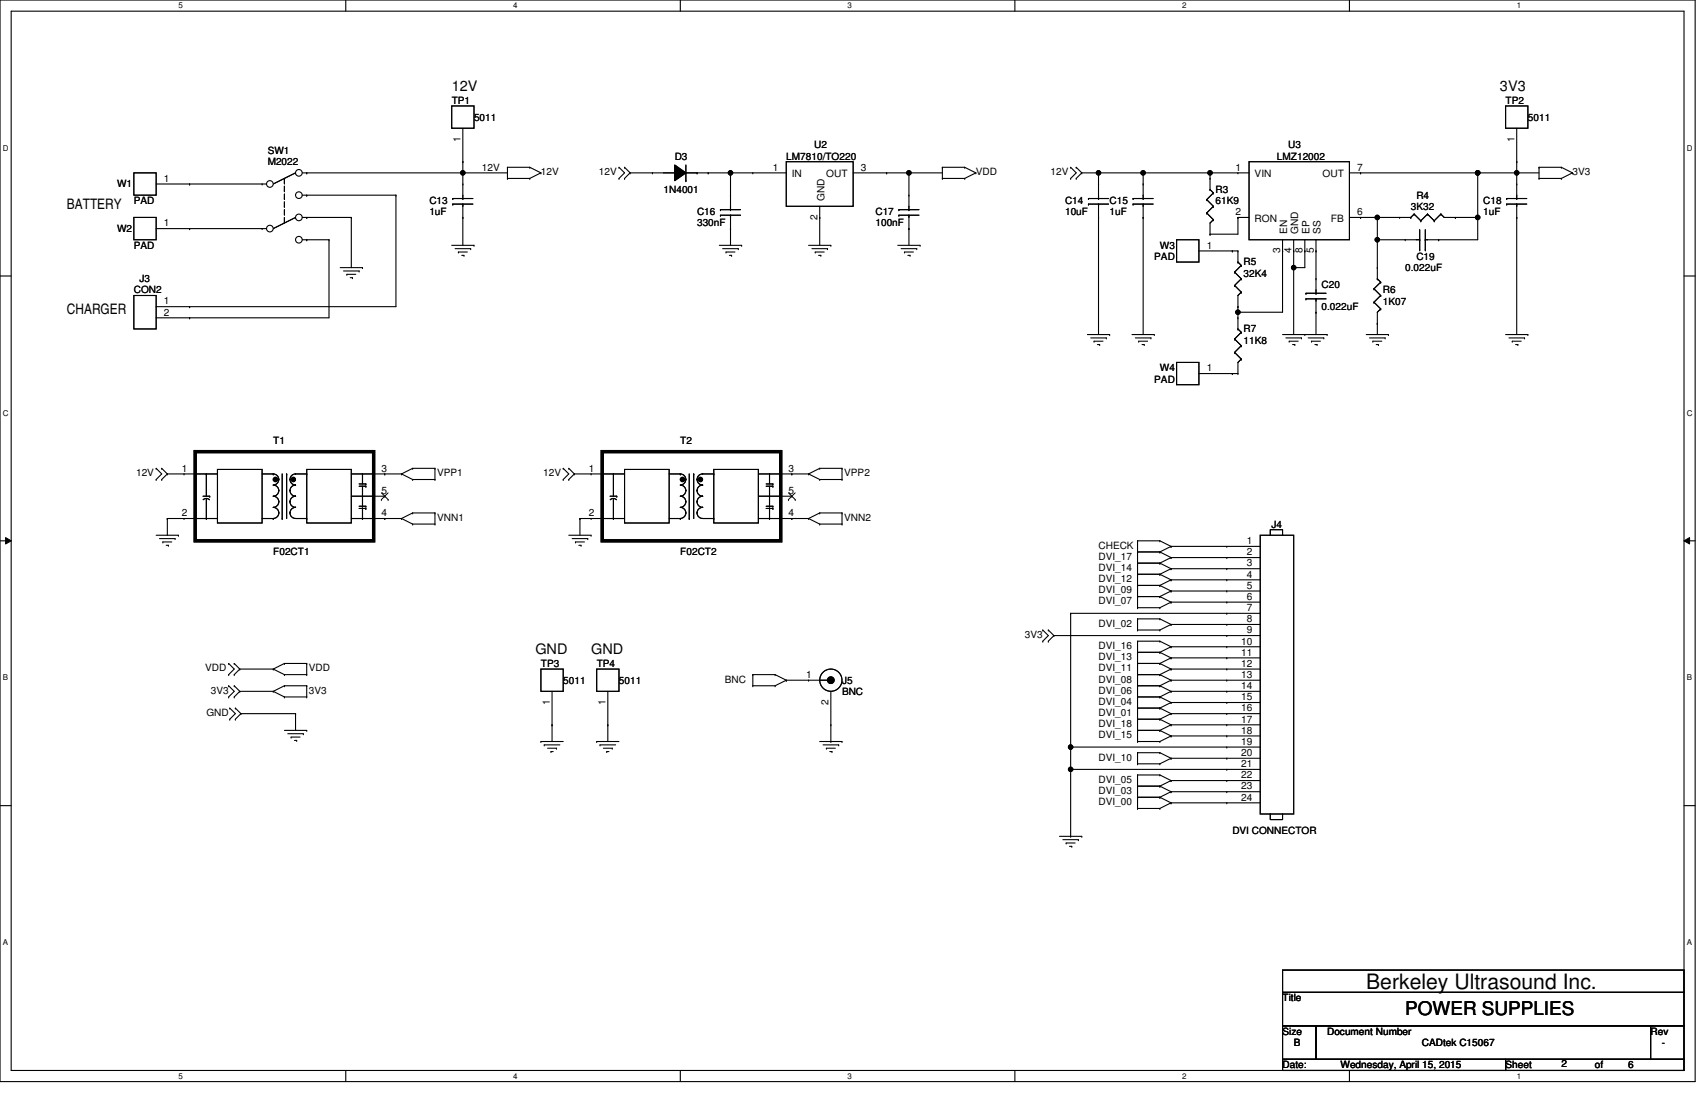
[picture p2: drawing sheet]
<svg xmlns="http://www.w3.org/2000/svg" width="432mm" height="279mm" viewBox="0 0 432 279" stroke-linecap="round" stroke-linejoin="round" font-family="sans-serif">
<path d="M0 0h428.6v273.5h-428.6zM2.8 2.8h422.9v267.9h-422.9z" fill="none" stroke="#000" stroke-width=".28"/>
<g fill="#fff">
<path d="M45.1 .3h1.1v2.3h-1.1z"/>
<path d="M45.1 271h1.1v2.2h-1.1z"/>
</g>
<path d="M87.4 0v2.8M87.4 270.7v2.8" fill="none" stroke="#000" stroke-width=".28"/>
<g fill="#fff">
<path d="M129.7 .3h1.1v2.3h-1.1z"/>
<path d="M129.7 271h1.1v2.2h-1.1z"/>
</g>
<path d="M172 0v2.8M172 270.7v2.8" fill="none" stroke="#000" stroke-width=".28"/>
<g fill="#fff">
<path d="M214.3 .3h1.1v2.3h-1.1z"/>
<path d="M214.3 271h1.1v2.2h-1.1z"/>
</g>
<path d="M256.6 0v2.8M256.6 270.7v2.8" fill="none" stroke="#000" stroke-width=".28"/>
<g fill="#fff">
<path d="M298.9 .3h1.1v2.3h-1.1z"/>
<path d="M298.9 271h1.1v2.2h-1.1z"/>
</g>
<path d="M341.2 0v2.8M341.2 270.7v2.8" fill="none" stroke="#000" stroke-width=".28"/>
<g fill="#fff">
<path d="M383.4 .3h1.2v2.3h-1.2z"/>
<path d="M383.4 271h1.2v2.2h-1.2z"/>
<path d="M.7 36.3h1.5v2.3h-1.5z"/>
<path d="M426.4 36.3h1.5v2.3h-1.5z"/>
<path d="M.7 103.3h1.5v2.2h-1.5z"/>
<path d="M426.4 103.3h1.5v2.2h-1.5z"/>
</g>
<path d="M0 69.8h2.8M425.7 69.8h2.9" fill="none" stroke="#000" stroke-width=".28"/>
<g fill="#fff">
<path d="M.7 170.2h1.4v2.3h-1.4z"/>
<path d="M426.4 170.2h1.4v2.3h-1.4z"/>
</g>
<path d="M0 136.7h2.8M425.7 136.7h2.9" fill="none" stroke="#000" stroke-width=".28"/>
<path d="M1.4 135.9l1.4 .8-1.4 .9zM425.7 136.7l1.4-.8v1.7z" fill="#000"/>
<path d="M1.4 135.9l1.4 .8-1.4 .9zM425.7 136.7l1.4-.8v1.7z" fill="none" stroke="#000" stroke-width=".25"/>
<g fill="#fff">
<path d="M.7 237.2h1.4v2.2h-1.4z"/>
<path d="M426.4 237.2h1.4v2.2h-1.4z"/>
</g>
<g fill="none" stroke="#000" stroke-width=".28">
<path d="M114.2 26.8h5.6v5.6h-5.6zM117 32.4v14.1M380.6 26.8h5.7v5.6h-5.7zM383.4 32.4v14.1M33.8 43.7h5.7v5.7h-5.7zM39.5 46.5h26.8M47.9 46.5h.1M47.9 57.8h.1M47.9 57.8h18.4M71.9 46.2h.1M71.9 48.2h.1M71.9 50.2h.1"/>
<path d="M71.9 52.2h.1M71.9 54.1h.1M71.9 56.1h.1M71.9 45.1v1.1M71.9 47.1v1.1M71.9 49.1v1.1M71.9 51v1.2M71.9 53v1.1M71.9 55v1.1M74.7 43.7h.1M74.7 55h.1M74.7 43.7l-5.6 2.8"/>
<path d="M74.7 55l-5.6 2.8M77.5 43.7h.1M77.5 49.4h.1M77.5 55h.1M77.5 43.7h50.8M77.5 49.4h22.6M77.5 55h11.3M88.8 55h.1M88.8 55v12.7M100.1 49.4h.1M100.1 49.4v28.1h-52.2M117 55h.1"/>
<path d="M117 43.7h.1M117 40.9h.1M117 55v7M128.3 45.1h.1M128.3 42.3h.1M128.3 45.1h5.6M128.3 42.3v2.8M128.3 42.3h5.6M133.9 45.1h.1M133.9 42.3h.1M133.9 42.3l2.8 1.4M136.7 43.7h.1"/>
<path d="M136.7 43.7l-2.8 1.4M156.5 42.3h.1M156.5 45.1h.1M156.5 42.3l1.4 1.4-1.4 1.4M157.9 45.1h.1M157.9 42.3h.1M157.9 42.3l1.4 1.4M159.3 43.7h.1M159.3 43.7h11.3M159.3 43.7l-1.4 1.4M164.9 43.7h.1M170.6 41.7l2.8 2-2.8 2z"/>
<path d="M170.6 43.7h.1M173.4 45.7h.1M173.4 43.7h16.9M173.4 41.7v4M176.2 43.7h.1M179 43.7h.1M184.7 57.8h.1M184.7 43.7h.1M184.7 43.7v5.7M184.7 57.8v4.2M207.2 55h.1M207.2 55v7"/>
<path d="M224.1 43.7h.1M224.1 43.7h14.1M229.8 57.8h.1M229.8 43.7h.1M229.8 43.7v5.7M229.8 57.8v4.2M238.2 45.1h.1M238.2 42.3h.1M238.2 45.1h5.7M238.2 42.3h5.7M238.2 42.3v2.8M243.9 45.1h.1"/>
<path d="M243.9 42.3h.1M243.9 42.3l2.8 1.4M246.7 43.7h.1M246.7 43.7l-2.8 1.4M270.7 42.3h.1M270.7 45.1h.1M270.7 42.3l1.4 1.4-1.4 1.4M272.1 45.1h.1M272.1 42.3h.1M272.1 42.3l1.4 1.4M273.5 43.7h.1M273.5 43.7h42.3"/>
<path d="M273.5 43.7l-1.4 1.4M277.7 43.7h.1M277.7 55h.1M277.7 43.7v2.8M277.7 55v29.6M286.5 50.2h.1M286.5 51.6h.1M286.5 50.2h5M286.5 51.6h5M289 55h.1M289 43.7h.1M289 51.6h.1"/>
<path d="M289 50.2h.1M289 46.5h.1M289 43.7v6.5M289 51.6v33M305.9 43.7h.1M305.9 59.2h.1M305.9 43.7v1.4M313 55h.1M313 43.7h.1M313 55h2.8M313 55v4.2h-7.1M315.8 40.9h25.4v19.7h-25.4z"/>
<path d="M341.2 43.7h47.9M341.2 55h12.6M344 43.7h.1M344 55h.1M348.2 55h.1M348.2 55v12.7M358.9 58.1v5.1M360.3 58.1v5.1M367.9 55h.1M367.9 55h5.7M373.6 55h.1M373.6 43.7h.1"/>
<path d="M373.6 43.7v16.9h-13.3M383.4 55h.1M383.4 43.7h.1M383.4 40.9h.1M383.4 55v29.6M389.1 45.1h.1M389.1 42.3h.1M389.1 45.1h5.6M389.1 42.3h5.6M389.1 42.3v2.8M394.7 45.1h.1M394.7 42.3h.1"/>
<path d="M394.7 42.3l2.8 1.4M397.5 43.7h.1M397.5 43.7l-2.8 1.4M47.9 77.5h.1M77.5 60.6h.1M77.5 60.6h5.7M83.2 60.6h.1M83.2 60.6v19.8h-35.3M86 67.7h5.6M86.8 68.5h4M87.7 69.4h.1M87.7 69.4h2.2"/>
<path d="M88.5 70.2h.6M89.1 70.2h.1M90.8 68.5h.1M91.6 67.7h.1M114.2 62h5.6M115 62.9h4M115.9 63.7h.1M115.9 63.7h2.2M116.7 64.6h.6M117.3 64.6h.1M119 62.9h.1M119.8 62h.1"/>
<path d="M181.9 62h5.6M182.7 62.9h3.9M183.5 63.7h.1M183.5 63.7h2.3M184.4 64.6h.6M185 64.6h.1M186.6 62.9h.1M187.5 62h.1M204.4 62h5.6M205.3 62.9h3.9M206.1 63.7h.1M206.1 63.7h2.3"/>
<path d="M206.9 64.6h.6M207.5 64.6h.1M209.2 62.9h.1M210 62h.1M227 62h5.6M227.8 62.9h4M228.7 63.7h.1M228.7 63.7h2.2M229.5 64.6h.6M230.1 64.6h.1M231.8 62.9h.1M232.6 62h.1"/>
<path d="M297.5 60.6h5.6v5.7h-5.6zM303.1 63.4h9.9M311.6 63.4h.1M312.1 72.2h.1M312.1 68.8h.1M312.1 72.2l1.7 1.7M312.1 68.8l1.7 1.7M313 79h.1M313 77.5h.1M313 66.3h.1M313 63.4h.1M313 63.4v2.9"/>
<path d="M313 66.3l.8 .8M313.8 73.9h.1M313.8 70.5h.1M313.8 67.1h.1M313.8 73.9l-.8 .8v5.7M313.8 70.5l-1.7 1.7M313.8 67.1l-1.7 1.7M324.2 63.4h.1M324.2 60.6v18.4h-11.2M327.1 67.7h.1M327.1 63.4h.1M327.1 60.6v24"/>
<path d="M329.9 63.4h.1M329.9 60.6v7.1h-2.8M330.2 74.2h.1M330.2 75.6h.1M330.2 74.2h5M330.2 75.6h5M332.7 79h.1M332.7 63.4h.1M332.7 75.6h.1M332.7 74.2h.1M332.7 70.5h.1M332.7 60.6v13.6"/>
<path d="M332.7 75.6v9M348.2 60.6h.1M348.2 60.6h10.7M355.3 60.6h.1M358.9 63.2h.1M358.9 60.6h.1M360.3 60.6h.1M360.3 63.2h.1M363.7 60.6h.1M47.9 80.4h.1M274.9 84.6h5.6M275.7 85.4h4"/>
<path d="M276.6 86.3h.1M276.6 86.3h2.2M277.4 87.1h.6M278 87.1h.1M279.7 85.4h.1M280.5 84.6h.1M286.2 84.6h5.6M287 85.4h4M287.9 86.3h.1M287.9 86.3h2.2M288.7 87.1h.6M289.3 87.1h.1"/>
<path d="M291 85.4h.1M291.8 84.6h.1M297.5 91.6h5.6v5.7h-5.6zM303.1 94.5h9.9M311.6 94.5h.1M324.2 84.6h11.3M325.1 85.4h3.9M325.9 86.3h.1M325.9 86.3h2.3M326.8 87.1h.5M327.3 87.1h.1M329 85.4h.1"/>
<path d="M329.9 84.6h.1M330.7 85.4h4M331.6 86.3h.1M331.6 86.3h2.2M332.4 87.1h.6M333 87.1h.1M334.7 85.4h.1M335.5 84.6h.1M345.4 84.6h5.6M346.2 85.4h4M347.1 86.3h.1M347.1 86.3h2.2"/>
<path d="M347.9 87.1h.6M348.2 81.8h.1M348.2 81.8v2.8M348.5 87.1h.1M350.2 85.4h.1M351 84.6h.1M380.6 84.6h5.7M381.5 85.4h3.9M382.3 86.3h.1M382.3 86.3h2.3M383.2 87.1h.5M383.7 87.1h.1"/>
<path d="M385.4 85.4h.1M386.3 84.6h.1M39.5 118.4h.1M39.5 118.4l1.4 1.4-1.4 1.4M40.9 118.4h.1M40.9 118.4l1.4 1.4M42.3 119.8h.1M42.3 119.8h12.7M42.3 119.8l-1.4 1.4M46.5 119.8h.1M49.4 119.8h.1M52.2 119.8h.1"/>
<path d="M52.2 119.8v5.7M55 118.7h11.3v13.5h-11.3zM66.3 119.8h2.8M69.1 119.8a1.4 1.4 0 0 1 1.4 1.4 1.41 1.41 0 0 1-1.4 1.4M69.1 119.8h.1M71.3 119.8v11.3M72.5 119.8h.1M72.5 119.8v11.3M77.5 118.7h11.3v13.5h-11.3zM77.5 119.8h-2.8a1.4 1.4 0 0 0-1.4 1.4 1.4 1.4 0 0 0 1.4 1.4M77.5 119.8h.1M88.8 119.8h12.7"/>
<path d="M91.6 119.8h.1M91.6 119.8v2.6M94.5 119.8h.1M97.3 119.8h.1M101.5 119.8h.1M101.5 119.8l2.8 1.4M104.3 118.4h.1M104.3 118.4h5.7M104.3 118.4l-2.8 1.4M110 118.4h.1M110 118.4v2.8M142.4 118.4h.1"/>
<path d="M142.4 118.4l1.4 1.4-1.4 1.4M143.8 118.4h.1M143.8 118.4l1.4 1.4M145.2 119.8h.1M145.2 119.8h12.7M145.2 119.8l-1.4 1.4M149.4 119.8h.1M152.3 119.8h.1M155.1 119.8h.1M155.1 119.8v5.7M157.9 118.7h11.3v13.5h-11.3zM169.2 119.8h2.8"/>
<path d="M172 119.8a1.4 1.4 0 0 1 1.4 1.4 1.42 1.42 0 0 1-1.4 1.4M172 119.8h.1M174.2 119.8v11.3M175.4 119.8h.1M175.4 119.8v11.3M180.4 118.7h11.3v13.5h-11.3zM180.4 119.8h-2.8a1.4 1.4 0 0 0-1.4 1.4 1.4 1.4 0 0 0 1.4 1.4M180.4 119.8h.1M191.7 119.8h12.7M194.5 119.8h.1M194.5 119.8v2.6M197.4 119.8h.1"/>
<path d="M200.2 119.8h.1M204.4 119.8h.1M204.4 119.8l2.8 1.4M207.2 118.4h.1M207.2 118.4h5.7M207.2 118.4l-2.8 1.4M212.9 118.4h.1M212.9 118.4v2.8M39.5 121.2h.1M39.5 135.3h5.6M40.3 136.2h4M40.9 121.2h.1"/>
<path d="M41.2 137h.1M41.2 137h2.2M42 137.9h.6M42.3 131.1h.1M42.3 131.1h12.7M42.3 131.1v4.2M42.6 137.9h.1M44.3 136.2h.1M45.1 135.3h.1M46.5 131.1h.1M49.4 131.1h.1M51.3 125.5h1.7"/>
<path d="M51.4 126.4l.8-.4 .8 .4M52.2 131.1h.1M52.2 126v5.1M53 125.5h.1M66.3 131.1h2.8M69.1 122.7a1.4 1.4 0 0 1 1.4 1.4 1.41 1.41 0 0 1-1.4 1.4 1.42 1.42 0 0 1 1.4 1.4 1.41 1.41 0 0 1-1.4 1.4 1.42 1.42 0 0 1 1.4 1.4 1.41 1.41 0 0 1-1.4 1.4M69.1 131.1h.1M71.3 131.1h.1M74.7 122.7a1.4 1.4 0 0 0-1.4 1.4 1.4 1.4 0 0 0 1.4 1.4 1.4 1.4 0 0 0-1.4 1.4 1.4 1.4 0 0 0 1.4 1.4 1.4 1.4 0 0 0-1.4 1.4 1.4 1.4 0 0 0 1.4 1.4h2.8M77.5 131.1h.1M88.8 131.1h12.7M88.8 125.5h8.5"/>
<path d="M90.8 128h1.7M90.8 128.6h1.7M90.8 122.9h1.7M90.8 122.4h1.7M91.6 128h.1M91.6 131.1h.1M91.6 122.9v5.1M91.6 128.6v2.5M92.5 128h.1M92.5 128.6h.1M92.5 122.9h.1M92.5 122.4h.1"/>
<path d="M94.5 125.5h.1M94.5 131.1h.1M97.3 131.1h.1M97.3 125.5h.1M101.5 131.1h.1M101.5 131.1l2.8 1.4M104.3 121.2h.1M104.3 132.5h.1M104.3 129.7h.1M104.3 121.2h5.7M104.3 132.5h5.7M104.3 129.7h5.7"/>
<path d="M104.3 129.7l-2.8 1.4M110 121.2h.1M110 132.5h.1M110 129.7h.1M110 129.7v2.8M142.4 121.2h.1M143.8 121.2h.1M143.8 135.3h5.6M144.6 136.2h4M145.5 137h.1M145.5 137h2.2M146.3 137.9h.6"/>
<path d="M146.6 131.1h.1M146.6 131.1h11.3M146.6 131.1v4.2M146.9 137.9h.1M148.6 136.2h.1M149.4 135.3h.1M149.4 131.1h.1M152.3 131.1h.1M154.2 125.5h1.7M154.3 126.4l.8-.4 .8 .4M155.1 131.1h.1M155.1 126v5.1"/>
<path d="M155.9 125.5h.1M169.2 131.1h2.8M172 122.7a1.4 1.4 0 0 1 1.4 1.4 1.42 1.42 0 0 1-1.4 1.4 1.42 1.42 0 0 1 1.4 1.4 1.42 1.42 0 0 1-1.4 1.4 1.41 1.41 0 0 1 1.4 1.4 1.42 1.42 0 0 1-1.4 1.4M172 131.1h.1M174.2 131.1h.1M177.6 122.7a1.4 1.4 0 0 0-1.4 1.4 1.4 1.4 0 0 0 1.4 1.4 1.4 1.4 0 0 0-1.4 1.4 1.4 1.4 0 0 0 1.4 1.4 1.4 1.4 0 0 0-1.4 1.4 1.4 1.4 0 0 0 1.4 1.4h2.8M180.4 131.1h.1M191.7 131.1h12.7M191.7 125.5h8.5M193.7 128h1.7M193.7 128.6h1.7M193.7 122.9h1.7"/>
<path d="M193.7 122.4h1.7M194.5 128h.1M194.5 131.1h.1M194.5 122.9v5.1M194.5 128.6v2.5M195.4 128h.1M195.4 128.6h.1M195.4 122.9h.1M195.4 122.4h.1M197.4 125.5h.1M197.4 131.1h.1M200.2 131.1h.1"/>
<path d="M200.2 125.5h.1M204.4 131.1h.1M204.4 131.1l2.8 1.4M207.2 121.2h.1M207.2 132.5h.1M207.2 129.7h.1M207.2 121.2h5.7M207.2 132.5h5.7M207.2 129.7h5.7M207.2 129.7l-2.8 1.4M212.9 121.2h.1M212.9 132.5h.1"/>
<path d="M212.9 129.7h.1M212.9 129.7v2.8M287.6 139.6h.1M287.6 136.7h.1M287.6 139.6h5.6M287.6 136.7v17M287.6 136.7h5.6M293.2 139.6h.1M293.2 136.7h.1M293.2 136.7l2.8 1.5M293.2 139.6l2.8 1.4M296 138.2h.1"/>
<path d="M296 138.2h22.6M296 138.2l-2.8 1.4M310.1 138.2h.1M318.6 135.3h8.5v70.5h-8.5zM321.1 135.3v-1.4h3.1v1.4M263.6 159.3h.1M263.6 159.3l1.4 1.4-1.4 1.4M265 159.3h.1M265 159.3l1.4 1.4M270.7 155.1h.1M270.7 155.1v56.4M270.7 155.1h47.9"/>
<path d="M287.6 142.4h.1M287.6 145.2h.1M287.6 148h.1M287.6 150.8h.1M287.6 153.7h.1M287.6 159.3h.1M287.6 156.5h.1M287.6 156.5v2.8M287.6 142.4h5.6M287.6 145.2h5.6M287.6 148h5.6M287.6 150.8h5.6"/>
<path d="M287.6 153.7h5.6M287.6 159.3h5.6M287.6 156.5h5.6M293.2 142.4h.1M293.2 145.2h.1M293.2 148h.1M293.2 150.8h.1M293.2 153.7h.1M293.2 159.3h.1M293.2 156.5h.1M293.2 142.4l2.8 1.4M293.2 145.2l2.8 1.4"/>
<path d="M293.2 148l2.8 1.4M293.2 150.8l2.8 1.5M293.2 156.5l2.8 1.4M296 141h.1M296 143.8h.1M296 146.6h.1M296 149.4h.1M296 152.3h.1M296 157.9h.1M296 141h22.6M296 143.8h22.6M296 146.6h22.6"/>
<path d="M296 149.4h22.6M296 152.3h22.6M296 157.9h22.6M296 141l-2.8 1.4M296 143.8l-2.8 1.4M296 146.6l-2.8 1.4M296 149.4l-2.8 1.4M296 152.3l-2.8 1.4M296 157.9l-2.8 1.4M310.1 141h.1M310.1 143.8h.1M310.1 146.6h.1"/>
<path d="M310.1 149.4h.1M310.1 152.3h.1M310.1 155.1h.1M310.1 157.9h.1M57.8 173.4h.1M57.8 176.2h.1M57.8 167.8h.1M57.8 170.6h.1M57.8 173.4l1.4 1.4-1.4 1.4M57.8 167.8l1.4 1.4-1.4 1.4M58.1 179h.1M58.1 179l1.4 1.4-1.4 1.5"/>
<path d="M59.2 176.2h.1M59.2 173.4h.1M59.2 170.6h.1M59.2 167.8h.1M59.2 173.4l1.4 1.4M59.2 167.8l1.4 1.4M59.5 179h.1M59.5 179l1.4 1.4M60.6 174.8h.1M60.6 169.2h.1M60.6 174.8h8.5M60.6 169.2h8.5"/>
<path d="M60.6 174.8l-1.4 1.4M60.6 169.2l-1.4 1.4M69.1 174.8h.1M69.1 169.2h.1M69.1 174.8l2.8 1.4M69.1 169.2l2.8 1.4M71.9 176.2h.1M71.9 173.4h.1M71.9 170.6h.1M71.9 167.8h.1M71.9 176.2h5.6M71.9 173.4h5.6"/>
<path d="M71.9 173.4l-2.8 1.4M71.9 170.6h5.6M71.9 167.8h5.6M71.9 167.8l-2.8 1.4M77.5 176.2h.1M77.5 173.4h.1M77.5 170.6h.1M77.5 167.8h.1M77.5 167.8v2.8M77.5 173.4v2.8M190.3 173.4h.1M190.3 170.6h.1"/>
<path d="M190.3 173.4h5.7M190.3 170.6h5.7M190.3 170.6v2.8M196 173.4h.1M196 170.6h.1M196 170.6l2.8 1.4M198.8 172h.1M198.8 172h5.6M198.8 172l-2.8 1.4M263.6 162.1h.1M265 162.1h.1M266.4 160.7h.1"/>
<path d="M266.4 160.7h52.2M266.4 160.7l-1.4 1.4M287.6 164.9h.1M287.6 162.1h.1M287.6 167.8h.1M287.6 170.6h.1M287.6 173.4h.1M287.6 176.2h.1M287.6 179h.1M287.6 176.2h5.6M287.6 173.4h5.6M287.6 170.6h5.6"/>
<path d="M287.6 167.8h5.6M287.6 162.1v25.4M287.6 164.9h5.6M287.6 162.1h5.6M287.6 179h5.6M293.2 164.9h.1M293.2 162.1h.1M293.2 167.8h.1M293.2 170.6h.1M293.2 173.4h.1M293.2 176.2h.1M293.2 179h.1"/>
<path d="M293.2 162.1l2.8 1.4M293.2 164.9l2.8 1.4M293.2 167.8l2.8 1.4M293.2 170.6l2.8 1.4M293.2 173.4l2.8 1.4M293.2 176.2l2.8 1.4M293.2 179l2.8 1.4M296 163.5h.1M296 166.3h.1M296 169.2h.1M296 172h.1M296 174.8h.1"/>
<path d="M296 177.6h.1M296 174.8h22.6M296 169.2h22.6M296 172h22.6M296 163.5h22.6M296 166.3h22.6M296 177.6h22.6M296 163.5l-2.8 1.4M296 166.3l-2.8 1.5M296 169.2l-2.8 1.4M296 172l-2.8 1.4M296 174.8l-2.8 1.4"/>
<path d="M296 177.6l-2.8 1.4M310.1 160.7h.1M310.1 163.5h.1M310.1 166.3h.1M310.1 169.2h.1M310.1 172h.1M310.1 174.8h.1M310.1 177.6h.1M58.1 181.9h.1M59.5 181.9h.1M60.9 180.4h.1M60.9 180.4h13.8"/>
<path d="M60.9 180.4l-1.4 1.5M71.9 184.7h5.6M72.7 185.5h4M73.6 186.4h.1M73.6 186.4h2.3M74.4 187.2h.6M74.7 180.4h.1M74.7 180.4v4.3M75 187.2h.1M76.7 185.5h.1M77.5 184.7h.1M136.7 187.5h.1"/>
<path d="M136.7 187.5h5.7M137.6 188.3h.1M137.6 188.3h3.9M138.4 189.2h2.3M139.3 190h.1M139.3 190h.5M139.6 183.3h.1M139.6 183.3v4.2M140.7 189.2h.1M150.8 187.5h.1M150.8 187.5h5.7M151.7 188.3h.1"/>
<path d="M151.7 188.3h3.9M152.5 189.2h2.3M153.4 190h.1M153.4 190h.5M153.7 183.3h.1M153.7 183.3v4.2M154.8 189.2h.1M207.2 187.5h5.7M208.1 188.3h3.9M208.9 189.2h.1M208.9 189.2h2.3M209.8 190h.5"/>
<path d="M210 187.5h.1M210 183.3v4.2M210.3 190h.1M212 188.3h.1M212.9 187.5h.1M270.7 188.9h.1M270.7 194.5h.1M270.7 188.9h47.9M270.7 194.5h47.9M287.6 181.9h.1M287.6 184.7h.1M287.6 187.5h.1"/>
<path d="M287.6 193.1h.1M287.6 190.3h.1M287.6 198.8h.1M287.6 196h.1M287.6 190.3v2.8M287.6 196v8.4M287.6 181.9h5.6M287.6 184.7h5.6M287.6 187.5h5.6M287.6 193.1h5.6M287.6 190.3h5.6M287.6 198.8h5.6"/>
<path d="M287.6 196h5.6M293.2 181.9h.1M293.2 184.7h.1M293.2 187.5h.1M293.2 193.1h.1M293.2 190.3h.1M293.2 198.8h.1M293.2 196h.1M293.2 181.9l2.8 1.4M293.2 184.7l2.8 1.4M293.2 190.3l2.8 1.4M293.2 196l2.8 1.4"/>
<path d="M293.2 198.8l2.8 1.4M296 180.4h.1M296 183.3h.1M296 186.1h.1M296 191.7h.1M296 197.4h.1M296 180.4h22.6M296 183.3h22.6M296 186.1h22.6M296 191.7h22.6M296 197.4h22.6M296 180.4l-2.8 1.5"/>
<path d="M296 183.3l-2.8 1.4M296 186.1l-2.8 1.4M296 191.7l-2.8 1.4M296 197.4l-2.8 1.4M310.1 180.4h.1M310.1 183.3h.1M310.1 186.1h.1M310.1 188.9h.1M310.1 191.7h.1M310.1 194.5h.1M310.1 197.4h.1M0 203.7h2.8"/>
<path d="M267.9 211.5h5.6M268.7 212.3h3.9M269.5 213.1h.1M269.5 213.1h2.3M270.4 214h.6M270.7 211.5h.1M271 214h.1M272.6 212.3h.1M273.5 211.5h.1M287.6 201.6h.1M287.6 204.4h.1M287.6 201.6h5.6"/>
<path d="M287.6 204.4h5.6M293.2 201.6h.1M293.2 204.4h.1M293.2 201.6l2.8 1.4M296 200.2h.1M296 203h.1M296 200.2h22.6M296 203h22.6M296 200.2l-2.8 1.4M296 203l-2.8 1.4M310.1 200.2h.1M310.1 203h.1"/>
<path d="M321.1 205.8v1.4h3.1v-1.4M425.7 203.7h2.9M324.2 245.3h101.5v5.6h-101.5zM324.2 250.9h101.5v8.5h-101.5zM324.2 259.4h8.5v8.5h-8.5zM332.7 259.4h84.6v8.5h-84.6zM417.3 259.4h8.4v8.5h-8.4zM324.2 267.9h56.4v2.8h-56.4zM380.6 267.9h45.1v2.8h-45.1z"/>
<circle cx="117" cy="43.7" r=".56"/>
<circle cx="184.7" cy="43.7" r=".56"/>
<circle cx="229.8" cy="43.7" r=".56"/>
<circle cx="277.7" cy="43.7" r=".56"/>
<circle cx="289" cy="43.7" r=".56"/>
<circle cx="305.9" cy="43.7" r=".56"/>
<circle cx="348.2" cy="55" r=".56"/>
<circle cx="373.6" cy="55" r=".56"/>
<circle cx="373.6" cy="43.7" r=".56"/>
<circle cx="383.4" cy="43.7" r=".56"/>
<circle cx="313" cy="78.9" r=".56"/>
<circle cx="327.1" cy="67.7" r=".56"/>
<circle cx="348.2" cy="60.6" r=".56"/>
<circle cx="69.6" cy="121.2" r=".56"/>
<circle cx="74.2" cy="121.2" r=".56"/>
<circle cx="172.6" cy="121.2" r=".56"/>
<circle cx="177.1" cy="121.2" r=".56"/>
<circle cx="270.7" cy="188.9" r=".56"/>
<circle cx="270.7" cy="194.5" r=".56"/>
</g>
<g fill="#000">
<path d="M170.6 41.7l2.8 2-2.8 2z" fill-rule="evenodd"/>
<path d="M170.6 41.7l2.8 2-2.8 2z" fill-rule="evenodd"/>
<circle cx="117" cy="43.7" r=".56"/>
<circle cx="184.7" cy="43.7" r=".56"/>
<circle cx="229.8" cy="43.7" r=".56"/>
<circle cx="277.7" cy="43.7" r=".56"/>
<circle cx="289" cy="43.7" r=".56"/>
<circle cx="305.9" cy="43.7" r=".56"/>
<circle cx="348.2" cy="55" r=".56"/>
<circle cx="373.6" cy="55" r=".56"/>
<circle cx="373.6" cy="43.7" r=".56"/>
<circle cx="383.4" cy="43.7" r=".56"/>
<circle cx="313" cy="78.9" r=".56"/>
<circle cx="327.1" cy="67.7" r=".56"/>
<circle cx="348.2" cy="60.6" r=".56"/>
<circle cx="69.6" cy="121.2" r=".56"/>
<circle cx="74.2" cy="121.2" r=".56"/>
<circle cx="172.6" cy="121.2" r=".56"/>
<circle cx="177.1" cy="121.2" r=".56"/>
<circle cx="270.7" cy="188.9" r=".56"/>
<circle cx="270.7" cy="194.5" r=".56"/>
</g>
<path d="M49.4 114.2h45.1v22.5h-45.1zM152.3 114.2h45.1v22.5h-45.1z" fill="none" stroke="#000" stroke-width=".84"/>
<path d="M96.4 126.3h.1M96.4 124.6l1.7 1.7M98.1 124.6l-1.7 1.7M98.1 126.3h.1M199.3 126.3h.1M199.3 124.6l1.7 1.7M201 124.6l-1.7 1.7M201 126.3h.1" fill="none" stroke="#000" stroke-width=".25"/>
<circle cx="68.2" cy="46.5" r=".84" fill="#fff"/>
<g fill="none" stroke="#000" stroke-width=".28">
<path d="M66.3 46.5h.1M66.3 46.5h1.1"/>
<circle cx="68.2" cy="46.5" r=".84"/>
</g>
<circle cx="75.6" cy="43.7" r=".84" fill="#fff"/>
<g fill="none" stroke="#000" stroke-width=".28">
<path d="M76.4 43.7h1.1M77.5 43.7h.1"/>
<circle cx="75.6" cy="43.7" r=".84"/>
</g>
<circle cx="75.6" cy="49.3" r=".84" fill="#fff"/>
<g fill="none" stroke="#000" stroke-width=".28">
<path d="M76.4 49.4h1.1M77.5 49.4h.1"/>
<circle cx="75.6" cy="49.3" r=".84"/>
</g>
<circle cx="68.2" cy="57.8" r=".84" fill="#fff"/>
<g fill="none" stroke="#000" stroke-width=".28">
<path d="M66.3 57.8h.1M66.3 57.8h1.1"/>
<circle cx="68.2" cy="57.8" r=".84"/>
</g>
<circle cx="75.6" cy="55" r=".84" fill="#fff"/>
<g fill="none" stroke="#000" stroke-width=".28">
<path d="M76.4 55h1.1M77.5 55h.1"/>
<circle cx="75.6" cy="55" r=".84"/>
</g>
<circle cx="75.6" cy="60.6" r=".84" fill="#fff"/>
<g fill="none" stroke="#000" stroke-width=".28">
<path d="M33.8 55h5.7v5.6h-5.7zM39.5 57.8h8.4M47.9 57.8h.1M114.5 50.2h.1M114.5 51.6h.1M114.5 50.2h5M114.5 51.6h5M117 51.6h.1M117 50.2h.1M117 55h.1M117 46.5h.1M117 46.5v3.7"/>
<path d="M117 51.6v3.4M182.1 53h.1M182.1 54.4h.1M182.1 53h5.1M182.1 54.4h5.1M184.7 54.4h.1M184.7 53h.1M184.7 57.8h.1M184.7 49.4h.1M184.7 49.4v3.6M184.7 54.4v3.4M190.3 43.7h.1"/>
<path d="M190.3 43.7h8.5M198.8 40.9h16.9v11.3h-16.9zM207.2 55h.1M207.2 52.2v2.8M215.7 43.7h8.4M224.1 43.7h.1M227.2 53h.1M227.2 54.4h.1M227.2 53h5.1M227.2 54.4h5.1M229.8 54.4h.1M229.8 53h.1"/>
<path d="M229.8 57.8h.1M229.8 49.4h.1M229.8 49.4v3.6M229.8 54.4v3.4M275.2 50.2h.1M275.2 51.6h.1M275.2 50.2h5.1M275.2 51.6h5.1M277.7 51.6h.1M277.7 50.2h.1M277.7 55h.1M277.7 46.5h.1"/>
<path d="M277.7 46.5v3.7M277.7 51.6v3.4M305.1 53.9h.1M305.1 50.5h.1M305.1 53.9l1.7 1.7M305.1 50.5l1.7 1.7M305.9 47.9h.1M305.9 59.2h.1M305.9 45.1h.1M305.9 47.9l.9 .9M305.9 45.1v2.8M306.8 55.6h.1"/>
<path d="M306.8 52.2h.1M306.8 48.8h.1M306.8 55.6l-.9 .8v2.8M306.8 52.2l-1.7 1.7M306.8 48.8l-1.7 1.7M353.8 55h.1M353.8 55h2.9M356.7 55h.1M357.5 54.1h.1M357.5 54.1l1.7 1.7M357.5 54.1l-.8 .9M359.2 55.8h.1"/>
<path d="M360.9 54.1h.1M360.9 54.1l1.7 1.7M360.9 54.1l-1.7 1.7M362.6 55.8h.1M364.3 54.1h.1M364.3 54.1l.8 .9h2.8M364.3 54.1l-1.7 1.7M367.9 55h.1M380.9 50.2h.1M380.9 51.6h.1M380.9 50.2h5.1M380.9 51.6h5.1"/>
<path d="M383.4 51.6h.1M383.4 50.2h.1M383.4 55h.1M383.4 46.5h.1M383.4 46.5v3.7M383.4 51.6v3.4M33.8 74.7h5.7v8.5h-5.7zM39.5 77.5h8.4M47.9 77.5h.1M76.4 60.6h1.1M77.5 60.6h.1M347.4 76.4h.1"/>
<path d="M347.4 73h.1M347.4 76.4l1.6 1.7M347.4 73l1.6 1.7M348.2 70.5h.1M348.2 67.7h.1M348.2 70.5l.8 .8M348.2 67.7v2.8M349 78.1h.1M349 74.7h.1M349 71.3h.1M349 78.1l-.8 .9v2.8M349 74.7l-1.6 1.7"/>
<path d="M349 71.3l-1.6 1.7M39.5 80.4h8.4M47.9 80.4h.1M312.1 89.1h.1M312.1 85.7h.1M312.1 89.1l1.7 1.7M312.1 85.7l1.7 1.7M313 83.2h.1M313 94.5h.1M313 80.4h.1M313 83.2l.8 .8M313 80.4v2.8"/>
<path d="M313.8 90.8h.1M313.8 87.4h.1M313.8 84h.1M313.8 90.8l-.8 .8v2.9M313.8 87.4l-1.7 1.7M313.8 84l-1.7 1.7M348.2 81.8h.1M136.7 169.2h5.7v5.6h-5.7zM139.6 174.8v8.5M150.8 169.2h5.7v5.6h-5.7zM153.7 174.8v8.5M204.4 172h.1"/>
<path d="M204.4 172h4.8M209.2 172h.1M210 174.8v8.5M139.6 183.3h.1M153.7 183.3h.1M210 183.3h.1"/>
<circle cx="117" cy="43.7" r=".56"/>
<circle cx="184.7" cy="43.7" r=".56"/>
<circle cx="229.8" cy="43.7" r=".56"/>
<circle cx="277.7" cy="43.7" r=".56"/>
<circle cx="289" cy="43.7" r=".56"/>
<circle cx="305.9" cy="43.7" r=".56"/>
<circle cx="348.2" cy="55" r=".56"/>
<circle cx="373.6" cy="55" r=".56"/>
<circle cx="373.6" cy="43.7" r=".56"/>
<circle cx="383.4" cy="43.7" r=".56"/>
<circle cx="75.6" cy="60.6" r=".84"/>
<circle cx="313" cy="78.9" r=".56"/>
<circle cx="327.1" cy="67.7" r=".56"/>
<circle cx="348.2" cy="60.6" r=".56"/>
<circle cx="210" cy="172" r=".84"/>
<circle cx="210" cy="172" r="2.81"/>
<circle cx="270.7" cy="188.9" r=".56"/>
<circle cx="270.7" cy="194.5" r=".56"/>
</g>
<g fill="#000">
<circle cx="117" cy="43.7" r=".56"/>
<circle cx="184.7" cy="43.7" r=".56"/>
<circle cx="229.8" cy="43.7" r=".56"/>
<circle cx="277.7" cy="43.7" r=".56"/>
<circle cx="289" cy="43.7" r=".56"/>
<circle cx="305.9" cy="43.7" r=".56"/>
<circle cx="348.2" cy="55" r=".56"/>
<circle cx="373.6" cy="55" r=".56"/>
<circle cx="373.6" cy="43.7" r=".56"/>
<circle cx="383.4" cy="43.7" r=".56"/>
<circle cx="313" cy="78.9" r=".56"/>
<circle cx="327.1" cy="67.7" r=".56"/>
<circle cx="348.2" cy="60.6" r=".56"/>
<circle cx="210" cy="172" r=".84"/>
<circle cx="270.7" cy="188.9" r=".56"/>
<circle cx="270.7" cy="194.5" r=".56"/>
</g>
<text font-size="5.4" x="345.4" y="250.1">Berkeley Ultrasound Inc.</text>
<text font-size="4.8" x="355.3" y="256.7">POWER SUPPLIES</text>
<g font-size="3.7">
<text x="114.2" y="23.1">12V</text>
<text x="379.2" y="23.1">3V3</text>
<text x="16.9" y="52.7">BATTERY</text>
<text x="16.9" y="79.5">CHARGER</text>
<text x="135.3" y="165.4">GND</text>
<text x="149.4" y="165.4">GND</text>
</g>
<g font-size="2.5">
<text x="114.2" y="26.2">TP1</text>
<text x="380.6" y="26.2">TP2</text>
<text x="116.4" y="35.8" transform="rotate(-90 116.4 35.8)">1</text>
<text x="119.8" y="30.5">5011</text>
<text x="382.9" y="35.8" transform="rotate(-90 382.9 35.8)">1</text>
<text x="386.3" y="30.5">5011</text>
<text x="67.7" y="38.9">SW1</text>
<text x="67.7" y="41.8">M2022</text>
<text x="170.6" y="40.3">D3</text>
<text x="198.8" y="40.3">LM7810/TO220</text>
<text x="205.8" y="37.5">U2</text>
<text x="322.8" y="40.3">LMZ12002</text>
<text x="325.6" y="37.5">U3</text>
<text x="29.6" y="47.4">W1</text>
<text x="41.4" y="46">1</text>
<text x="121.8" y="43.1">12V</text>
<text x="136.7" y="44.3">12V</text>
<text x="151.4" y="44.3">12V</text>
<text x="195.4" y="43.1">1</text>
<text x="200.2" y="44.9">IN</text>
<text x="208.9" y="44.9">OUT</text>
<text x="217.7" y="43.1">3</text>
<text x="246.7" y="44.3">VDD</text>
<text x="265.6" y="44.3">12V</text>
<text x="312.4" y="43.1">1</text>
<text x="317.2" y="44.9">VIN</text>
<text x="334.3" y="44.9">OUT</text>
<text x="343.1" y="43.1">7</text>
<text x="397.5" y="44.3">3V3</text>
<text x="33.8" y="51.6">PAD</text>
<text x="108.6" y="51.6">C13</text>
<text x="167.8" y="48.8">1N4001</text>
<text x="208.4" y="50.8" transform="rotate(-90 208.4 50.8)">GND</text>
<text x="269.3" y="51.6">C14</text>
<text x="280.5" y="51.6">C15</text>
<text x="307.3" y="48.8">R3</text>
<text x="307.3" y="51.6">61K9</text>
<text x="356.7" y="53">3K32</text>
<text x="358.1" y="50.2">R4</text>
<text x="375" y="51.6">C18</text>
<text x="29.6" y="58.7">W2</text>
<text x="41.4" y="57.2">1</text>
<text x="108.6" y="54.4">1uF</text>
<text x="176.2" y="54.4">C16</text>
<text x="176.2" y="57.3">330nF</text>
<text x="206.7" y="55.6" transform="rotate(-90 206.7 55.6)">2</text>
<text x="221.3" y="54.4">C17</text>
<text x="221.3" y="57.3">100nF</text>
<text x="269.3" y="54.4">10uF</text>
<text x="280.5" y="54.4">1uF</text>
<text x="312.4" y="54.4">2</text>
<text x="317.2" y="56.1">RON</text>
<text x="325.4" y="59.2" transform="rotate(-90 325.4 59.2)">EN</text>
<text x="328.2" y="59.2" transform="rotate(-90 328.2 59.2)">GND</text>
<text x="331" y="59.2" transform="rotate(-90 331 59.2)">EP</text>
<text x="333.9" y="59.2" transform="rotate(-90 333.9 59.2)">SS</text>
<text x="336.5" y="56.1">FB</text>
<text x="343.1" y="54.4">6</text>
<text x="375" y="54.4">1uF</text>
<text x="33.8" y="62.9">PAD</text>
<text x="291.8" y="65.7">PAD</text>
<text x="293.2" y="62.9">W3</text>
<text x="305.1" y="62.9">1</text>
<text x="323.7" y="64" transform="rotate(-90 323.7 64)">3</text>
<text x="326.5" y="64" transform="rotate(-90 326.5 64)">4</text>
<text x="329.3" y="64" transform="rotate(-90 329.3 64)">8</text>
<text x="332.1" y="64" transform="rotate(-90 332.1 64)">5</text>
<text x="358.1" y="65.7">C19</text>
<text x="35.3" y="71.4">J3</text>
<text x="314.4" y="67.1">R5</text>
<text x="314.4" y="69.9">32K4</text>
<text x="355.3" y="68.5">0.022uF</text>
<text x="33.8" y="74.2">CON2</text>
<text x="41.4" y="77">1</text>
<text x="334.1" y="72.8">C20</text>
<text x="349.6" y="74.2">R6</text>
<text x="349.6" y="77">1K07</text>
<text x="41.4" y="79.8">2</text>
<text x="334.1" y="78.4">0.022uF</text>
<text x="314.4" y="84">R7</text>
<text x="314.4" y="86.9">11K8</text>
<text x="293.2" y="93.9">W4</text>
<text x="305.1" y="93.9">1</text>
<text x="291.8" y="96.7">PAD</text>
<text x="69.1" y="112.2">T1</text>
<text x="172" y="112.2">T2</text>
<text x="46" y="119.3">1</text>
<text x="96.4" y="119.3">3</text>
<text x="148.9" y="119.3">1</text>
<text x="199.3" y="119.3">3</text>
<text x="34.4" y="120.4">12V</text>
<text x="96.4" y="124.9">5</text>
<text x="110.5" y="120.4">VPP1</text>
<text x="137.3" y="120.4">12V</text>
<text x="199.3" y="124.9">5</text>
<text x="213.4" y="120.4">VPP2</text>
<text x="46" y="130.5">2</text>
<text x="96.4" y="130.5">4</text>
<text x="110.5" y="131.7">VNN1</text>
<text x="148.9" y="130.5">2</text>
<text x="199.3" y="130.5">4</text>
<text x="213.4" y="131.7">VNN2</text>
<text x="315.2" y="137.6">1</text>
<text x="321.4" y="133.4">J4</text>
<text x="69.1" y="140.4">F02CT1</text>
<text x="172" y="140.4">F02CT2</text>
<text x="277.7" y="138.7">CHECK</text>
<text x="277.7" y="141.6">DVI_17</text>
<text x="315.2" y="140.4">2</text>
<text x="315.2" y="143.2">3</text>
<text x="277.7" y="144.4">DVI_14</text>
<text x="277.7" y="147.2">DVI_12</text>
<text x="315.2" y="146">4</text>
<text x="315.2" y="148.9">5</text>
<text x="277.7" y="150">DVI_09</text>
<text x="277.7" y="152.8">DVI_07</text>
<text x="315.2" y="151.7">6</text>
<text x="315.2" y="154.5">7</text>
<text x="259.1" y="161.3">3V3</text>
<text x="277.7" y="158.5">DVI_02</text>
<text x="315.2" y="157.3">8</text>
<text x="315.2" y="160.1">9</text>
<text x="277.7" y="164.1">DVI_16</text>
<text x="277.7" y="166.9">DVI_13</text>
<text x="313.8" y="163">10</text>
<text x="313.8" y="165.8">11</text>
<text x="51.9" y="169.8">VDD</text>
<text x="78.1" y="169.8">VDD</text>
<text x="136.7" y="168.6">TP3</text>
<text x="142.4" y="172.9">5011</text>
<text x="150.8" y="168.6">TP4</text>
<text x="156.5" y="172.9">5011</text>
<text x="183.3" y="172.6">BNC</text>
<text x="203.8" y="171.4">1</text>
<text x="212.9" y="172.9">J5</text>
<text x="277.7" y="169.8">DVI_11</text>
<text x="277.7" y="172.6">DVI_08</text>
<text x="313.8" y="168.6">12</text>
<text x="313.8" y="171.4">13</text>
<text x="53.3" y="175.4">3V3</text>
<text x="78.1" y="175.4">3V3</text>
<text x="139" y="178.2" transform="rotate(-90 139 178.2)">1</text>
<text x="153.1" y="178.2" transform="rotate(-90 153.1 178.2)">1</text>
<text x="209.5" y="178.2" transform="rotate(-90 209.5 178.2)">2</text>
<text x="212.9" y="175.7">BNC</text>
<text x="277.7" y="175.4">DVI_06</text>
<text x="277.7" y="178.2">DVI_04</text>
<text x="313.8" y="174.2">14</text>
<text x="313.8" y="177.1">15</text>
<text x="313.8" y="179.9">16</text>
<text x="52.2" y="181">GND</text>
<text x="277.7" y="181">DVI_01</text>
<text x="277.7" y="183.9">DVI_18</text>
<text x="313.8" y="182.7">17</text>
<text x="313.8" y="185.5">18</text>
<text x="277.7" y="186.7">DVI_15</text>
<text x="313.8" y="188.3">19</text>
<text x="313.8" y="191.2">20</text>
<text x="277.7" y="192.3">DVI_10</text>
<text x="277.7" y="198">DVI_05</text>
<text x="313.8" y="194">21</text>
<text x="313.8" y="196.8">22</text>
<text x="277.7" y="200.8">DVI_03</text>
<text x="277.7" y="203.6">DVI_00</text>
<text x="313.8" y="199.6">23</text>
<text x="313.8" y="202.4">24</text>
<text x="311.6" y="210.9">DVI CONNECTOR</text>
<text x="324.2" y="253.2">Title</text>
<text x="324.2" y="261.7">Size</text>
<text x="335.5" y="261.7">Document Number</text>
<text x="417.3" y="261.7">Rev</text>
<text x="327.1" y="264.5">B</text>
<text x="359.5" y="264.5">CADtek C15067</text>
<text x="394.7" y="269.8">2</text>
<text x="420.1" y="264.5">-</text>
<text x="324.2" y="270.1">Date:</text>
<text x="338.9" y="270.1">Wednesday, April 15, 2015</text>
<text x="380.6" y="270.1">Sheet</text>
<text x="403.2" y="270.1">of</text>
<text x="411.6" y="270.1">6</text>
</g>
<g font-size="2">
<text x="45.1" y="2.1">5</text>
<text x="129.7" y="2.1">4</text>
<text x="214.3" y="2.1">3</text>
<text x="298.9" y="2.1">2</text>
<text x="383.4" y="2.1">1</text>
<text x=".7" y="38.1">D</text>
<text x="426.4" y="38.1">D</text>
<text x=".7" y="105.1">C</text>
<text x="426.4" y="105.1">C</text>
<text x=".7" y="172">B</text>
<text x="426.4" y="172">B</text>
<text x=".7" y="239">A</text>
<text x="426.4" y="239">A</text>
<text x="45.1" y="272.8">5</text>
<text x="129.7" y="272.8">4</text>
<text x="214.3" y="272.8">3</text>
<text x="298.9" y="272.8">2</text>
<text x="383.4" y="272.8">1</text>
</g>
</svg>
